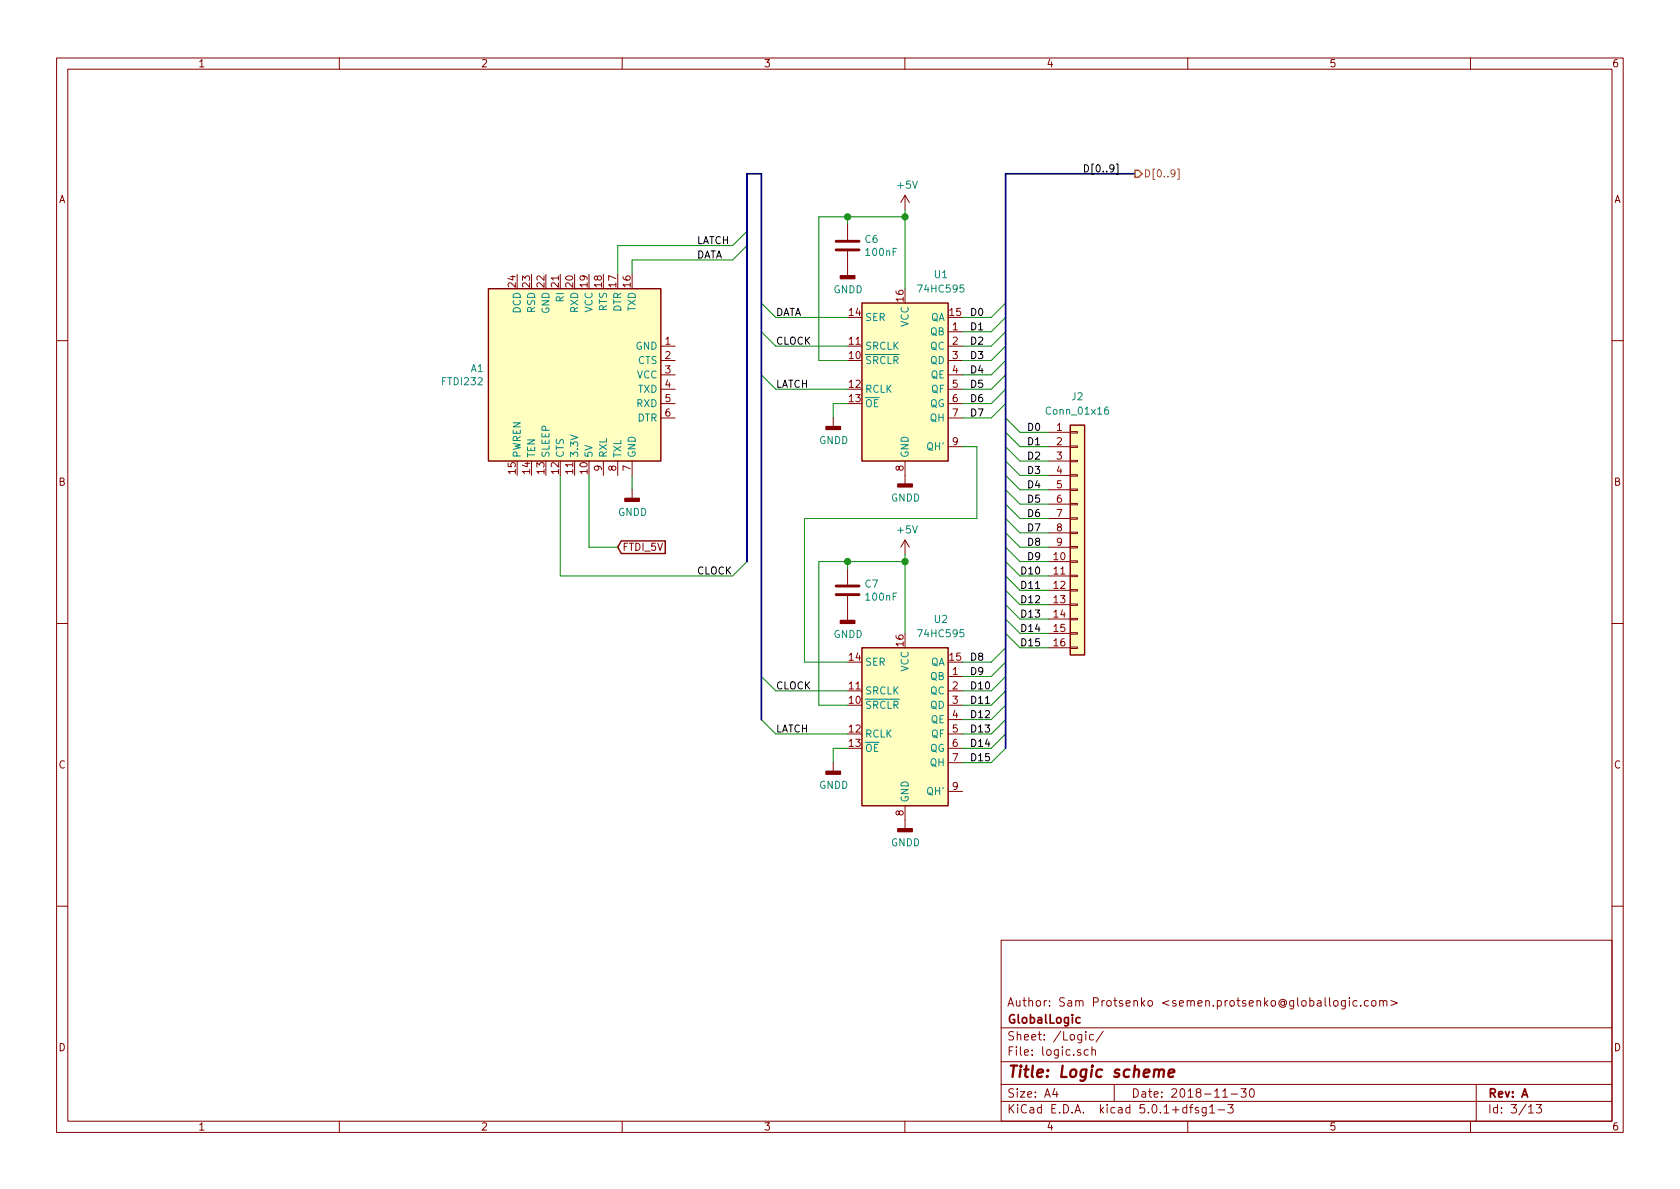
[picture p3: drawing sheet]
<svg xmlns="http://www.w3.org/2000/svg" width="297mm" height="210mm" viewBox="0 0 297 210" stroke-linecap="round" stroke-linejoin="round" font-family="sans-serif">
<g fill="none" stroke="#840000" stroke-width=".18">
<path d="M10 10.3h277v189.9h-277zM12 12.2h273v186.1h-273zM60 10.3v1.9M110 10.3v1.9M160 10.3v1.9M210 10.3v1.9M260 10.3v1.9M149.9 39.6v2.8M160 34.5v2.6M160 34.5l-.7 1.3M160 34.5l.8 1.3M149.9 44.4v4.4"/>
<path d="M167.6 58.7h2.6M10 60.2h2M116.8 61.2h2.6M116.8 63.7h2.6M116.8 66.3h2.6M116.8 68.8h2.6M116.8 71.4h2.6M116.8 73.9h2.6M147.3 73.9v1.5M167.6 61.2h2.6M167.6 63.7h2.6M167.6 66.3h2.6"/>
<path d="M167.6 68.8h2.6M167.6 71.4h2.6M167.6 73.9h2.6M167.6 79h2.6M185.4 79h3.8M185.4 76.4h3.8M189.2 78.9h1.3v.2h-1.3zM189.2 76.3h1.3v.3h-1.3zM285 60.2h2M106.7 81.5v2.6M109.2 81.5v2.6M111.8 81.5v2.6"/>
<path d="M111.8 86.6v1.5M160 81.5v4.1M160 95.5v2.5M160 95.5l-.7 1.3M160 95.5l.8 1.3M185.4 99.3h3.8M185.4 81.5h3.8M185.4 84.1h3.8M185.4 86.6h3.8M185.4 89.1h3.8M185.4 91.7h3.8M185.4 94.2h3.8"/>
<path d="M185.4 96.8h3.8M189.2 99.2h1.3v.2h-1.3zM189.2 96.6h1.3v.3h-1.3zM189.2 94.1h1.3v.3h-1.3zM189.2 91.6h1.3v.2h-1.3zM189.2 89h1.3v.3h-1.3zM189.2 86.5h1.3v.2h-1.3zM189.2 83.9h1.3v.3h-1.3zM189.2 81.4h1.3v.3h-1.3zM10 110.3h2M149.9 100.6v2.8M149.9 105.4v4.3"/>
<path d="M167.6 119.6h2.6M185.4 101.8h3.8M185.4 104.4h3.8M185.4 106.9h3.8M185.4 109.5h3.8M185.4 112h3.8M185.4 114.5h3.8M189.2 114.4h1.3v.3h-1.3zM189.2 111.9h1.3v.2h-1.3zM189.2 109.3h1.3v.3h-1.3zM189.2 106.8h1.3v.3h-1.3zM189.2 104.3h1.3v.2h-1.3z"/>
<path d="M189.2 101.7h1.3v.3h-1.3zM285 110.3h2M147.3 134.9v1.5M167.6 122.2h2.6M167.6 124.7h2.6M167.6 127.2h2.6M167.6 129.8h2.6M167.6 132.3h2.6M167.6 134.9h2.6M167.6 139.9h2.6M160 142.5v4.1M10 160.2h2"/>
<path d="M177 166.3h108v32h-108zM235.9 177.1l.2-.2 .4 .2v.7l-.2 .1-.4-.1zM237.9 176.9v1.2l-.3 .3h-.4M237.9 177l-.5-.1-.2 .3 .1 .6h.6M238.6 176.4v.2M238.6 176.9v1M239.9 177l-.4-.1-.3 .3 .1 .6 .2 .1 .4-.1M240.6 177.8v.1M241.9 177l-.4-.1-.3 .3 .1 .6 .2 .1 .4-.1M242.6 177.1l.2-.2 .4 .2v.7l-.2 .1-.4-.1zM243.9 177.1l.2-.2 .4 .1 .1 .9M243.9 176.9v1"/>
<path d="M244.6 177.1l.2-.2 .3 .1 .1 .9M245.9 176.9l1.2 .5-1.2 .4M285 160.2h2M60 198.3v1.9M110 198.3v1.9M160 198.3v1.9M177 194.8h108M177 191.8h108M177 187.8h108M177 181.8h108M186.5 192.5l-.4 1h1M186.8 193v1"/>
<path d="M192 182.4v.2M192 182.9v1M192.4 185.7l-.4-.1-.3 .3 .1 .6 .2 .1 .4-.1M193.1 185.7a.37 .37 0 0 1 .6 .1v.8M193.1 185.1v1.5M193.3 183l-.4-.1-.3 .3 .1 .6 .2 .1 .4-.1M195 182.3l-1.2 2M197 191.8v3M210 198.3v1.9M210.3 195.8h.6M210.9 195.3l-.4 .2v1.3M211.9 195.9l-.4-.1-.2 .2 .1 .3 .5 .1v.3h-.6"/>
<path d="M213.3 195.8v1.2l-.3 .3h-.4M213.3 195.9l-.5-.1-.3 .3 .1 .6 .2 .1 .5-.1M213.9 195.8l.4-.5v1.5M213.9 196.8h.9M215.4 196.3h1.1M216.2 194h.8M217.1 195.3h.9l-.5 .6 .5 .1v.7l-.2 .1-.7-.1M217.7 193.5h1.1M219.4 192.5h.9l-.5 .6 .5 .1v.7l-.3 .1-.6-.1M221.1 192.6l.2-.1a.8 .8 0 0 1 .5 .8 .8 .8 0 0 1-.5 .7 1 1 0 0 1-.2-1.4zM260 198.3v1.9M261 191.8v6.5"/>
<path d="M270.3 195.8l.4-.5v1.5M270.3 196.8h.8M271.6 195.3h.9l-.4 .6 .4 .1v.7l-.2 .1-.7-.1"/>
</g>
<path d="M205 189.4a.47 .47 0 0 1 .4-.3 .47 .47 0 0 1 .4 .3l-.1 1M206.6 189.8l1-.2v-.4h-.8l-.2 1 .2 .2 .6-.1" fill="none" stroke="#840000" stroke-width=".41"/>
<path d="M191 180l-.5-.1-.3 .3 .1 .6 .2 .1 .5-.1" fill="none" stroke="#840000" stroke-width=".3"/>
<g fill="#ffffc2" stroke="#ffffc2" stroke-width=".18">
<path d="M152.4 53.6h15.2v27.9h-15.2z"/>
<path d="M152.4 114.5h15.2v28h-15.2z"/>
<path d="M189.2 75.2h2.6v40.6h-2.6z"/>
<path d="M86.4 51h30.4v30.5h-30.4z"/>
</g>
<path d="M86.4 51h30.4v30.5h-30.4zM152.4 53.6h15.2v27.9h-15.2zM189.2 75.2h2.6v40.6h-2.6zM109.9 95.7h7.7v2.2h-7.7l-.7-1.1zM152.4 114.5h15.2v28h-15.2z" fill="none" stroke="#840000" stroke-width=".25"/>
<path d="M147.8 44.2h4.1M147.8 42.7h4.1M147.8 105.2h4.1M147.8 103.6h4.1" fill="none" stroke="#840000" stroke-width=".51"/>
<g fill="none" stroke="#008400" stroke-width=".18">
<path d="M149.9 38.3v1.3M160 37.1v13.9M160 38.3h-15.2v25.4h5.1M132.1 40.9l-2.6 2.5h-20.3v5.1M132.1 43.4l-2.6 2.6h-17.7v2.5M134.6 53.6l2.6 2.5h12.7M134.6 58.7l2.6 2.5h12.7M177.8 53.6l-2.5 2.5h-5.1M177.8 58.7l-2.5 2.5h-5.1M177.8 56.1l-2.5 2.6h-5.1M134.6 66.3l2.6 2.5h12.7M149.9 71.4h-2.6v2.5"/>
<path d="M170.2 79h2.5v12.7h-30.5v25.4h7.7M177.8 68.8l-2.5 2.6h-5.1M177.8 61.2l-2.5 2.5h-5.1M177.8 66.3l-2.5 2.5h-5.1M177.8 76.4l2.5 2.6h5.1M177.8 63.7l-2.5 2.6h-5.1M177.8 71.4l-2.5 2.5h-5.1M177.8 73.9l2.5 2.5h5.1M177.8 79l2.5 2.5h5.1M99.1 84.1v17.7h30.4l2.6-2.5M104.1 84.1v12.7h5.1M111.8 84.1v2.5"/>
<path d="M149.9 99.3v1.3M160 98v14M160 99.3h-15.2v25.4h5.1M177.8 96.8l2.5 2.5h5.1M177.8 89.1l2.5 2.6h5.1M177.8 81.5l2.5 2.6h5.1M177.8 84.1l2.5 2.5h5.1M177.8 86.6l2.5 2.5h5.1M177.8 91.7l2.5 2.5h5.1M177.8 94.2l2.5 2.6h5.1M177.8 99.3l2.5 2.5h5.1M134.6 119.6l2.6 2.6h12.7"/>
<path d="M177.8 119.6l-2.5 2.6h-5.1M177.8 114.5l-2.5 2.6h-5.1M177.8 117.1l-2.5 2.5h-5.1M177.8 101.8l2.5 2.6h5.1M177.8 104.4l2.5 2.5h5.1M177.8 106.9l2.5 2.6h5.1M177.8 109.5l2.5 2.5h5.1M177.8 112l2.5 2.5h5.1M134.6 127.2l2.6 2.6h12.7M149.9 132.3h-2.6v2.6M177.8 129.8l-2.5 2.5h-5.1M177.8 122.2l-2.5 2.5h-5.1"/>
<path d="M177.8 127.2l-2.5 2.6h-5.1M177.8 124.7l-2.5 2.5h-5.1M177.8 132.3l-2.5 2.6h-5.1"/>
</g>
<g fill="#008400" stroke="#008400" stroke-width=".25">
<circle cx="160" cy="38.3" r=".51"/>
<circle cx="149.9" cy="38.3" r=".51"/>
<circle cx="160" cy="99.3" r=".51"/>
<circle cx="149.9" cy="99.3" r=".51"/>
</g>
<path d="M200.7 30.7h-22.9v101.6M132.1 99.3v-68.6h2.5v96.5" fill="none" stroke="#000084" stroke-width=".3"/>
<path d="M208.2 29.9h.3v1.8h-.3" fill="none" stroke="#848400" stroke-width=".18"/>
<path d="M200.7 30.1h.6l.6 .6-.6 .7h-.6z" fill="none" stroke="#848400" stroke-width=".25"/>
<path d="M195.9 72l-.4 .1a.87 .87 0 0 0 0 1.1l.5-.1v-.5l-.5-.1-.2 .2" fill="none" stroke="#008484" stroke-width=".18"/>
<path d="M191.7 29.1a.64 .64 0 0 1 .8 .7 .64 .64 0 0 1-.8 .6z" fill="none" stroke="#000" stroke-width=".18"/>
<g fill="#840000" stroke="#840000" stroke-width=".25">
<path d="M146 75.4h2.6v.5h-2.6z"/>
<path d="M158.7 85.6h2.6v.5h-2.6z"/>
<path d="M148.6 48.8h2.5v.5h-2.5z"/>
<path d="M148.6 109.7h2.5v.5h-2.5z"/>
<path d="M146 136.4h2.6v.5h-2.6z"/>
<path d="M158.7 146.6h2.6v.5h-2.6z"/>
<path d="M110.5 88.1h2.5v.5h-2.5z"/>
</g>
<text font-size="2.8" fill="#840000" x="178" y="190.5">Title: Logic scheme</text>
<g font-size="2.1" fill="#840000">
<text x="178" y="178">Author: Sam Protsenko &lt;semen.protsenko@globallogic.com&gt;</text>
<text x="178" y="184">Sheet: /Logic/</text>
<text x="178" y="181">GlobalLogic</text>
<text x="178" y="186.7">File: logic.sch</text>
<text x="178" y="196.9">KiCad E.D.A. kicad 5.0.1+dfsg1-3</text>
<text x="178" y="194.1">Size: A4</text>
<text x="200" y="194.1">Date: 2018-11-30</text>
<text x="263" y="194.1">Rev: A</text>
<text x="263" y="196.9">Id: 3/13</text>
</g>
<g font-size="1.8" fill="#840000">
<text x="35" y="11.9">1</text>
<text x="85" y="11.9">2</text>
<text x="135" y="11.9">3</text>
<text x="185" y="11.9">4</text>
<text x="235" y="11.9">5</text>
<text x="285" y="11.9">6</text>
<text x="10.4" y="35.9">A</text>
<text x="285.4" y="35.9">A</text>
<text x="91.2" y="50.7" transform="rotate(-90 91.2 50.7)">24</text>
<text x="93.7" y="50.7" transform="rotate(-90 93.7 50.7)">23</text>
<text x="96.3" y="50.7" transform="rotate(-90 96.3 50.7)">22</text>
<text x="98.8" y="50.7" transform="rotate(-90 98.8 50.7)">21</text>
<text x="101.3" y="50.7" transform="rotate(-90 101.3 50.7)">20</text>
<text x="103.9" y="50.7" transform="rotate(-90 103.9 50.7)">19</text>
<text x="106.4" y="50.7" transform="rotate(-90 106.4 50.7)">18</text>
<text x="109" y="50.7" transform="rotate(-90 109 50.7)">17</text>
<text x="111.5" y="50.7" transform="rotate(-90 111.5 50.7)">16</text>
<text x="159.8" y="53.3" transform="rotate(-90 159.8 53.3)">16</text>
<text x="150.2" y="55.9">14</text>
<text x="167.9" y="55.9">15</text>
<text x="168.4" y="58.4">1</text>
<text x="117.6" y="61">1</text>
<text x="117.6" y="63.5">2</text>
<text x="150.2" y="63.5">10</text>
<text x="150.2" y="61">11</text>
<text x="168.4" y="61">2</text>
<text x="168.4" y="63.5">3</text>
<text x="117.6" y="66">3</text>
<text x="117.6" y="68.6">4</text>
<text x="117.6" y="71.1">5</text>
<text x="150.2" y="68.6">12</text>
<text x="150.2" y="71.1">13</text>
<text x="168.4" y="66">4</text>
<text x="168.4" y="68.6">5</text>
<text x="168.4" y="71.1">6</text>
<text x="117.6" y="73.7">6</text>
<text x="168.4" y="73.7">7</text>
<text x="186.8" y="76.2">1</text>
<text x="91.2" y="83.8" transform="rotate(-90 91.2 83.8)">15</text>
<text x="93.7" y="83.8" transform="rotate(-90 93.7 83.8)">14</text>
<text x="96.3" y="83.8" transform="rotate(-90 96.3 83.8)">13</text>
<text x="98.8" y="83.8" transform="rotate(-90 98.8 83.8)">12</text>
<text x="101.3" y="83.8" transform="rotate(-90 101.3 83.8)">11</text>
<text x="103.9" y="83.8" transform="rotate(-90 103.9 83.8)">10</text>
<text x="106.4" y="83.3" transform="rotate(-90 106.4 83.3)">9</text>
<text x="109" y="83.3" transform="rotate(-90 109 83.3)">8</text>
<text x="111.5" y="83.3" transform="rotate(-90 111.5 83.3)">7</text>
<text x="159.8" y="83.3" transform="rotate(-90 159.8 83.3)">8</text>
<text x="168.4" y="78.7">9</text>
<text x="186.8" y="78.7">2</text>
<text x="186.8" y="81.3">3</text>
<text x="186.8" y="83.8">4</text>
<text x="10.4" y="85.9">B</text>
<text x="186.8" y="86.4">5</text>
<text x="186.8" y="88.9">6</text>
<text x="285.4" y="85.9">B</text>
<text x="186.8" y="91.4">7</text>
<text x="186.8" y="94">8</text>
<text x="110" y="97.4">FTDI_5V</text>
<text x="186.4" y="99.1">10</text>
<text x="186.4" y="101.6">11</text>
<text x="186.8" y="96.5">9</text>
<text x="186.4" y="104.1">12</text>
<text x="186.4" y="106.7">13</text>
<text x="186.4" y="109.2">14</text>
<text x="186.4" y="111.8">15</text>
<text x="150.2" y="116.8">14</text>
<text x="159.8" y="114.2" transform="rotate(-90 159.8 114.2)">16</text>
<text x="167.9" y="116.8">15</text>
<text x="168.4" y="119.4">1</text>
<text x="186.4" y="114.3">16</text>
<text x="150.2" y="124.5">10</text>
<text x="150.2" y="121.9">11</text>
<text x="168.4" y="121.9">2</text>
<text x="168.4" y="124.5">3</text>
<text x="150.2" y="129.5">12</text>
<text x="168.4" y="127">4</text>
<text x="168.4" y="129.5">5</text>
<text x="10.4" y="135.9">C</text>
<text x="150.2" y="132.1">13</text>
<text x="168.4" y="132.1">6</text>
<text x="168.4" y="134.6">7</text>
<text x="285.4" y="135.9">C</text>
<text x="168.4" y="139.7">9</text>
<text x="159.8" y="144.2" transform="rotate(-90 159.8 144.2)">8</text>
<text x="10.4" y="185.9">D</text>
<text x="285.4" y="185.9">D</text>
<text x="35" y="199.9">1</text>
<text x="85" y="199.9">2</text>
<text x="135" y="199.9">3</text>
<text x="185" y="199.9">4</text>
<text x="235" y="199.9">5</text>
<text x="285" y="199.9">6</text>
</g>
<g font-size="1.8" fill="#008484">
<text x="158.8" y="33.4">+5V</text>
<text x="153" y="42.9">C6</text>
<text x="153.2" y="45.3">100nF</text>
<text x="99.7" y="53.3" transform="rotate(-90 99.7 53.3)">RI</text>
<text x="147.4" y="51.9">GNDD</text>
<text x="162.6" y="51.7">74HC595</text>
<text x="165.3" y="49.2">U1</text>
<text x="92.1" y="55.4" transform="rotate(-90 92.1 55.4)">DCD</text>
<text x="94.6" y="55.3" transform="rotate(-90 94.6 55.3)">RSD</text>
<text x="97.2" y="55.5" transform="rotate(-90 97.2 55.5)">GND</text>
<text x="102.2" y="55.3" transform="rotate(-90 102.2 55.3)">RXD</text>
<text x="104.8" y="55.3" transform="rotate(-90 104.8 55.3)">VCC</text>
<text x="107.3" y="55.1" transform="rotate(-90 107.3 55.1)">RTS</text>
<text x="109.9" y="55.2" transform="rotate(-90 109.9 55.2)">DTR</text>
<text x="112.4" y="55.1" transform="rotate(-90 112.4 55.1)">TXD</text>
<text x="152.9" y="56.8">SER</text>
<text x="160.7" y="57.8" transform="rotate(-90 160.7 57.8)">VCC</text>
<text x="164.5" y="59.3">QB</text>
<text x="164.5" y="56.8">QA</text>
<text x="83.3" y="65.8">A1</text>
<text x="112.4" y="61.8">GND</text>
<text x="112.8" y="64.4">CTS</text>
<text x="152.9" y="64.4">SRCLR</text>
<text x="152.9" y="61.8">SRCLK</text>
<text x="164.5" y="61.8">QC</text>
<text x="164.5" y="64.4">QD</text>
<text x="78.3" y="68.1">FTDI232</text>
<text x="112.6" y="66.9">VCC</text>
<text x="112.8" y="69.5">TXD</text>
<text x="152.9" y="69.5">RCLK</text>
<text x="164.6" y="66.9">QE</text>
<text x="164.7" y="69.5">QF</text>
<text x="189.5" y="70.8">J2</text>
<text x="112.6" y="72">RXD</text>
<text x="112.7" y="74.5">DTR</text>
<text x="152.9" y="72">OE</text>
<text x="164.4" y="72">QG</text>
<text x="164.5" y="74.5">QH</text>
<text x="185.3" y="73.3">Conn_01x16</text>
<text x="92.1" y="81" transform="rotate(-90 92.1 81)">PWREN</text>
<text x="94.6" y="81" transform="rotate(-90 94.6 81)">TEN</text>
<text x="97.2" y="81" transform="rotate(-90 97.2 81)">SLEEP</text>
<text x="99.7" y="81" transform="rotate(-90 99.7 81)">CTS</text>
<text x="102.2" y="81" transform="rotate(-90 102.2 81)">3.3V</text>
<text x="104.8" y="81" transform="rotate(-90 104.8 81)">5V</text>
<text x="107.3" y="81" transform="rotate(-90 107.3 81)">RXL</text>
<text x="109.9" y="81" transform="rotate(-90 109.9 81)">TXL</text>
<text x="112.4" y="81" transform="rotate(-90 112.4 81)">GND</text>
<text x="144.8" y="78.5">GNDD</text>
<text x="160.7" y="81" transform="rotate(-90 160.7 81)">GND</text>
<text x="164.1" y="79.6">QH'</text>
<text x="157.5" y="88.7">GNDD</text>
<text x="109.3" y="91.2">GNDD</text>
<text x="158.8" y="94.3">+5V</text>
<text x="153" y="103.9">C7</text>
<text x="153.2" y="106.2">100nF</text>
<text x="147.4" y="112.8">GNDD</text>
<text x="162.6" y="112.7">74HC595</text>
<text x="165.3" y="110.2">U2</text>
<text x="152.9" y="117.7">SER</text>
<text x="160.7" y="118.8" transform="rotate(-90 160.7 118.8)">VCC</text>
<text x="164.5" y="117.7">QA</text>
<text x="152.9" y="125.3">SRCLR</text>
<text x="152.9" y="122.8">SRCLK</text>
<text x="164.5" y="120.3">QB</text>
<text x="164.5" y="122.8">QC</text>
<text x="164.5" y="125.3">QD</text>
<text x="152.9" y="130.4">RCLK</text>
<text x="164.6" y="127.9">QE</text>
<text x="164.7" y="130.4">QF</text>
<text x="152.9" y="133">OE</text>
<text x="164.4" y="133">QG</text>
<text x="164.5" y="135.5">QH</text>
<text x="144.8" y="139.5">GNDD</text>
<text x="160.7" y="142" transform="rotate(-90 160.7 142)">GND</text>
<text x="164.1" y="140.6">QH'</text>
<text x="157.5" y="149.7">GNDD</text>
</g>
<g font-size="1.8">
<text x="192.7" y="30.5">D[0..9]</text>
<text x="123.2" y="45.7">DATA</text>
<text x="123.2" y="43.2">LATCH</text>
<text x="137.2" y="55.9">DATA</text>
<text x="171.4" y="55.9">D0</text>
<text x="171.4" y="58.4">D1</text>
<text x="137.2" y="61">CLOCK</text>
<text x="171.4" y="63.5">D3</text>
<text x="171.4" y="61">D2</text>
<text x="137.2" y="68.6">LATCH</text>
<text x="171.4" y="71.1">D6</text>
<text x="171.4" y="68.6">D5</text>
<text x="171.4" y="66">D4</text>
<text x="171.4" y="73.7">D7</text>
<text x="181.9" y="76.2">D0</text>
<text x="181.9" y="83.8">D3</text>
<text x="181.9" y="81.3">D2</text>
<text x="181.9" y="78.7">D1</text>
<text x="181.9" y="88.9">D5</text>
<text x="181.9" y="86.4">D4</text>
<text x="181.9" y="94">D7</text>
<text x="181.9" y="91.4">D6</text>
<text x="123.2" y="101.6">CLOCK</text>
<text x="180.9" y="101.6">D10</text>
<text x="181.9" y="99.1">D9</text>
<text x="181.9" y="96.5">D8</text>
<text x="180.9" y="106.7">D12</text>
<text x="180.9" y="104.1">D11</text>
<text x="180.9" y="111.8">D14</text>
<text x="180.9" y="109.2">D13</text>
<text x="171.4" y="119.4">D9</text>
<text x="171.4" y="116.8">D8</text>
<text x="180.9" y="114.3">D15</text>
<text x="137.2" y="121.9">CLOCK</text>
<text x="171.4" y="124.5">D11</text>
<text x="171.4" y="121.9">D10</text>
<text x="137.2" y="129.5">LATCH</text>
<text x="171.4" y="129.5">D13</text>
<text x="171.4" y="127">D12</text>
<text x="171.4" y="134.6">D15</text>
<text x="171.4" y="132.1">D14</text>
</g>
<text font-size="1.8" fill="#848400" x="202.2" y="31.4">D[0..9]</text>
</svg>
